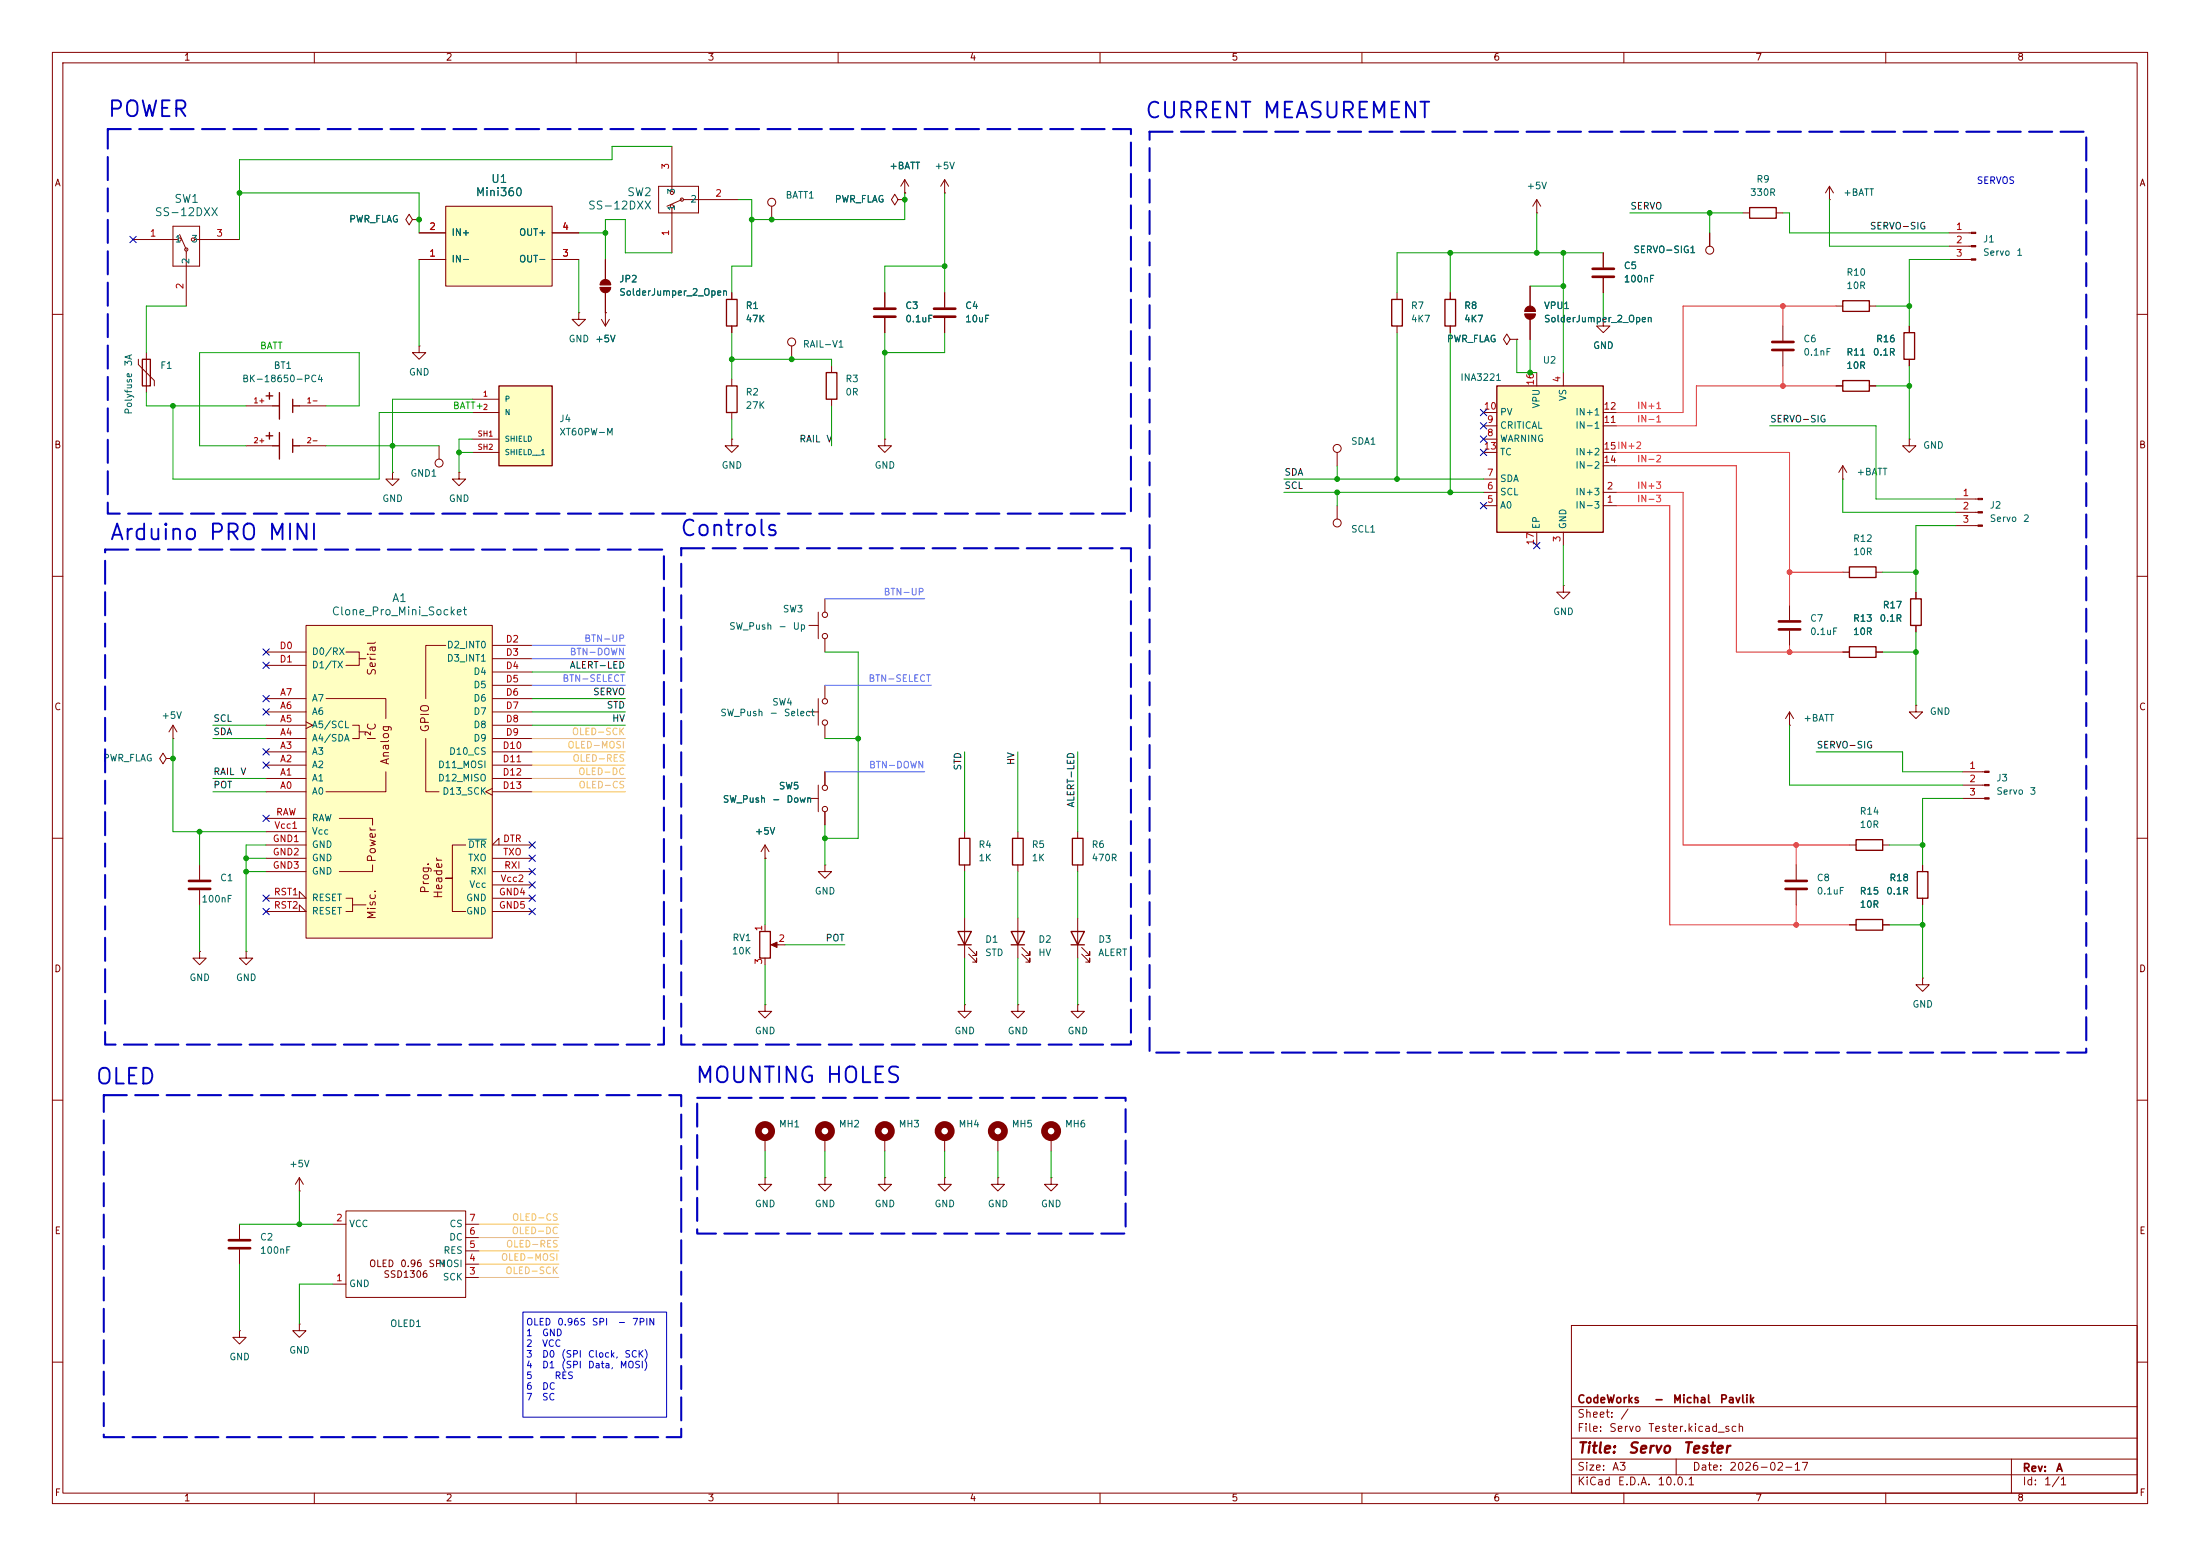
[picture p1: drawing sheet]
<svg xmlns="http://www.w3.org/2000/svg" width="420mm" height="297mm" viewBox="0 0 420 297" stroke-linecap="round" stroke-linejoin="round" font-family="sans-serif">
<g fill="none" stroke="#840000" stroke-width=".19">
<path d="M10 10h400v277h-400zM12 12h396v273h-396zM60 10v2M110 10v2M160 10v2M210 10v2M260 10v2M310 10v2M360 10v2M172.7 36.8h.1M172.7 34.3l-.7 1.3M172.7 34.3l.8 1.3"/>
<path d="M172.7 34.3v2.5M10 60h2M408 60h2M10 110h2M341.6 115.6v2.8M408 110h2M341.6 120.4v2.8M10 160h2M408 160h2M184.1 175.3v7.6M353.1 161.3h1.2M359.4 161.3h1.3"/>
<path d="M367 165.1v1.3M367 171.5v1.2M184.9 182.1l1.5 1.5v-.7v.7h-.7M184.9 180.8l1.5 1.6v-.8v.8h-.7M10 210h2M146 217.2v2.5M408 210h2M157.5 224.8v1.3h1.2l-1.2 1.2-1.3-1.2h1.3M157.5 224.8h.1M168.9 224.8v1.3h1.3l-1.3 1.2-1.3-1.2h1.3M168.9 224.8h.1M300 253h108v32h-108z"/>
<path d="M10 260h2M300 278.5h108M300 274.5h108M300 268.5h108M320 278.5v3M384 278.5v6.5M408 260h2M60 285v2M110 285v2M160 285v2M210 285v2M260 285v2"/>
<path d="M300 281.5h108M310 285v2M360 285v2"/>
</g>
<path d="M182.9 177.8h2.5l-1.3 2.5zM354.3 160.3h5.1v2h-5.1zM366 166.4h2v5.1h-2zM182.9 180.3h2.5" fill="none" stroke="#840000" stroke-width=".25"/>
<circle cx="146" cy="215.9" r="1.27" fill="none" stroke="#840000" stroke-width="1.3"/>
<path d="M339.6 118.6h4.1M339.6 120.1h4.1" fill="none" stroke="#840000" stroke-width=".51"/>
<path d="M285.7 73.7h20.4v27.9h-20.4z" fill="#ffffc2"/>
<g fill="none" stroke="#840000" stroke-width=".25">
<path d="M334 39.6h5.1v2.1h-5.1zM138.7 57.2h2v5h-2zM265.7 57.2h2v5h-2zM275.8 57.2h2.1v5h-2.1zM351.8 57.4h5.1v2h-5.1zM27.2 68.6h1.5v5.1h-1.5zM50.8 75.6h1.3M51.4 74.9v1.3M52.1 77.5h1.2M53.3 74.9v5.1M55.9 77.5h1.2M55.9 76.2v2.5"/>
<path d="M138.7 73.7h2v5h-2zM157.7 71.1h2.1v5.1h-2.1zM285.7 73.7h20.4v27.9h-20.4zM351.8 72.6h5.1v2.1h-5.1zM363.5 63.5h2v5.1h-2zM50.8 83.2h1.3M51.4 82.6v1.2M52.1 85.1h1.2M53.3 82.6v5M55.9 85.1h1.2M55.9 83.8v2.6M353.1 108.2h5v2h-5z"/>
<path d="M364.7 114.3h2.1v5.1h-2.1zM353.1 123.4h5v2.1h-5zM193 177.8h2.6l-1.3 2.5zM204.5 177.8h2.5l-1.3 2.5zM354.3 175.5h5.1v2h-5.1zM193 180.3h2.6M204.5 180.3h2.5"/>
</g>
<g fill="none" stroke="#840000" stroke-width=".19">
<path d="M125.7 35.6h7.6v5h-7.6zM128.3 27.9v8.6M128.3 39.7v8.6M130.2 38.1l-2.9 1.3M130.5 38.1h10.5M147.3 39.4v2.5M171.4 38.1l-.6-1-.6 1 .6 1 .6-1h1.3M172.7 38.1h.1M180.3 36.8h.1M180.3 34.3v2.5M180.3 34.3l-.7 1.3M180.3 34.3l.8 1.3"/>
<path d="M293.4 38.1v2.5M293.4 38.1l-.8 1.3M293.4 38.1l.7 1.3M349.2 38.1h.1M349.2 35.6l-.7 1.2M349.2 35.6l.8 1.2M349.2 35.6v2.5M114.6 54.9h2M114.6 54.4h2M115.6 49.5v3.8M115.6 55.9v3.8M139.7 55.9v1.3"/>
<path d="M168.9 55.9v2.8M180.3 55.9v2.8M266.7 55.9v1.3M276.9 55.9v1.3M291.1 59.9h2M291.1 59.4h2M292.1 54.6v3.8M293.4 40.6h.1M306.1 48.3v2.8M306.1 53.1v2.8M326.4 44.5v2.5M332.7 40.6h1.3"/>
<path d="M339.1 40.6h1.3M350.5 58.4h1.3M356.9 58.4h1.2M372.1 44.5h4.2M372.1 47h4.2M372.1 49.5h4.2M26.4 68.6v1l3.1 3v1.1M27.9 67.3v7.6M47 77.5h5.1M57.1 77.5h5.1M80 66v1.3h1.3l-1.3 1.3-1.3-1.3h1.3M80 66h.1"/>
<path d="M139.7 62.2v1.3M139.7 72.4v1.3M139.7 78.7v1.3M151.1 66v2.6M158.7 69.9v1.2M158.7 76.2v1.3M168.9 60.7v2.8M180.3 60.7v2.8M266.7 62.2v1.3M276.9 62.2v1.3M283.2 78.7h2.5M288.3 64.8l-.6-1-.7 1 .7 1 .6-1h1.3"/>
<path d="M289.6 64.8h.1M292.1 61v3.8M293.4 71.1v2.6M298.4 71.1v2.6M306.1 61v1.2h1.2l-1.2 1.3-1.3-1.3h1.3M306.1 61h.1M306.1 78.7h2.5M340.4 62.2v2.8M340.4 67.1v2.8M350.5 73.7h1.3M356.9 73.7h1.2M364.5 62.2v1.3"/>
<path d="M364.5 68.6v1.3M47 85.1h5.1M57.1 85.1h5.1M74.9 90.2v1.2h1.3l-1.3 1.3-1.2-1.3h1.2M74.9 90.2h.1M83.8 85.1v2.5M139.7 83.8v1.3h1.3l-1.3 1.3-1.3-1.3h1.3M139.7 83.8h.1M168.9 83.8v1.3h1.3l-1.3 1.3-1.3-1.3h1.3M168.9 83.8h.1M255.3 86.4v2.5M255.3 96.5v2.6"/>
<path d="M283.2 96.5h2.5M283.2 94h2.5M283.2 91.4h2.5M283.2 83.8h2.5M283.2 81.3h2.5M283.2 86.4h2.5M306.1 96.5h2.5M306.1 94h2.5M306.1 81.3h2.5M306.1 86.4h2.5M306.1 88.9h2.5M351.8 91.4h.1"/>
<path d="M351.8 88.9l-.8 1.3M351.8 88.9l.8 1.3M351.8 88.9v2.5M364.5 83.8v1.3h1.3l-1.3 1.3-1.3-1.3h1.3M364.5 83.8h.1M373.4 95.3h4.2M373.4 97.8h4.2M154.4 119.4h1.8M156.2 116.8v5.1M157.5 114.3v2.5M293.4 101.6v2.5M298.4 111.8v1.2h1.3l-1.3 1.3-1.2-1.3h1.2"/>
<path d="M298.4 111.8h.1M298.4 101.6v2.5M351.8 109.2h1.3M358.1 109.2h1.3M365.8 113v1.3M365.8 119.4v1.3M373.4 100.3h4.2M33 138.4l-.7 1.3M33 138.4l.8 1.3M33 138.4v2.6M154.4 135.9h1.8M156.2 133.4v5"/>
<path d="M157.5 121.9v2.6M157.5 130.8v2.6M157.5 138.4v2.6M341.6 138.4h.1M341.6 135.9l-.7 1.3M341.6 135.9l.8 1.3M341.6 135.9v2.5M351.8 124.5h1.3M358.1 124.5h1.3M365.8 134.6v1.3h1.2l-1.2 1.3-1.3-1.3h1.3M365.8 134.6h.1M33 141h.1"/>
<path d="M374.6 147.3h4.3M374.6 149.9h4.3M374.6 152.4h4.3M194.3 175.3v7.6M205.7 175.3v7.6M342.9 165.1v2.8M342.9 169.9v2.8M353.1 176.5h1.2M359.4 176.5h1.3M184.1 191.8v1.2h1.3l-1.3 1.3-1.2-1.3h1.2M184.1 191.8h.1M195.1 182.1l1.5 1.5v-.7v.7h-.8"/>
<path d="M195.1 180.8l1.5 1.6v-.8v.8h-.8M205.7 191.8v1.2h1.3l-1.3 1.3-1.2-1.3h1.2M205.7 191.8h.1M206.5 182.1l1.5 1.5v-.7v.7h-.7M206.5 180.8l1.5 1.6v-.8v.8h-.7M367 186.7v1.3h1.3l-1.3 1.2-1.2-1.2h1.2M367 186.7h.1M168.9 217.2v2.5M180.3 217.2v2.5M190.5 217.2v2.5M200.7 217.2v2.5M180.3 224.8v1.3h1.3l-1.3 1.2-1.2-1.2h1.2"/>
<path d="M180.3 224.8h.1M190.5 224.8v1.3h1.3l-1.3 1.2-1.3-1.2h1.3M190.5 224.8h.1M200.7 224.8v1.3h1.2l-1.2 1.2-1.3-1.2h1.3M200.7 224.8h.1"/>
<circle cx="128.3" cy="39.4" r=".3"/>
<circle cx="128.3" cy="36.8" r=".3"/>
<circle cx="130.2" cy="38.1" r=".3"/>
<circle cx="147.3" cy="38.6" r=".76"/>
<circle cx="326.4" cy="47.8" r=".76"/>
<circle cx="151.1" cy="65.3" r=".76"/>
<circle cx="83.8" cy="88.4" r=".76"/>
<circle cx="255.3" cy="99.8" r=".76"/>
<circle cx="255.3" cy="85.6" r=".76"/>
<circle cx="157.5" cy="117.3" r=".51"/>
<circle cx="157.5" cy="121.4" r=".51"/>
<circle cx="157.5" cy="137.9" r=".51"/>
<circle cx="157.5" cy="133.9" r=".51"/>
</g>
<g fill="none" stroke="#840000" stroke-width="1.3">
<circle cx="168.9" cy="215.9" r="1.27"/>
<circle cx="180.3" cy="215.9" r="1.27"/>
<circle cx="190.5" cy="215.9" r="1.27"/>
<circle cx="200.7" cy="215.9" r="1.27"/>
</g>
<path d="M166.9 58.9h4M178.3 58.9h4.1M304 51.3h4.1M304 52.8h4.1M166.9 60.5h4M178.3 60.5h4.1M338.3 65.3h4.1M338.3 66.8h4.1M340.9 168.1h4M340.9 169.7h4" fill="none" stroke="#840000" stroke-width=".51"/>
<g fill="#840000" stroke="#840000" stroke-width=".19">
<path d="M378.9 147.2h.8v.2h-.8z"/>
<path d="M378.9 149.7h.8v.3h-.8z"/>
<path d="M378.9 152.3h.8v.2h-.8z"/>
<path d="M377.6 95.1h.9v.3h-.9z"/>
<path d="M377.6 97.7h.9v.2h-.9z"/>
<path d="M377.6 100.2h.9v.3h-.9z"/>
<path d="M291.1 59.9h2a1.02 1.02 0 0 1-1 1.1 1.02 1.02 0 0 1-1-1.1z"/>
<path d="M291.4 58.7a1.02 1.02 0 0 1 1.1-.2 1.02 1.02 0 0 1 .6 .9h-2z"/>
<path d="M376.3 44.3h.9v.3h-.9z"/>
<path d="M376.3 46.9h.9v.2h-.9z"/>
<path d="M376.3 49.4h.9v.3h-.9z"/>
<path d="M114.6 54.9h2a1.02 1.02 0 0 1-1 1 1.02 1.02 0 0 1-1-1z"/>
<path d="M114.8 53.6a1.02 1.02 0 0 1 1.2-.2 1.02 1.02 0 0 1 .6 1h-2z"/>
</g>
<path d="M85.1 39.4h20.3v15.2h-20.3z" fill="#ffffc2"/>
<g fill="none" stroke="#840000" stroke-width=".19">
<path d="M85.1 39.4h20.3v15.2h-20.3zM25.4 45.7h8.6M33 43.2h5.1v7.6h-5.1zM34.3 44.8l1.3 2.8M35.6 47.9v10.5M37.1 45.7h8.6M78.7 41.9l-.6-1-.6 1 .6 1 .6-1h1.3M80 41.9h.1M80 49.5h5.1M80 44.5h5.1M105.4 49.5h5.1M105.4 44.5h5.1"/>
<path d="M110.5 59.7v1.3h1.3l-1.3 1.2-1.3-1.2h1.3M110.5 59.7h.1M115.6 59.7h.1M115.6 59.7v2.5M114.8 61l.8 1.2M116.3 61l-.7 1.2"/>
<circle cx="34.3" cy="45.7" r=".3"/>
<circle cx="35.6" cy="47.6" r=".3"/>
<circle cx="36.8" cy="45.7" r=".3"/>
</g>
<path d="M95.2 73.7h10.2v15.2h-10.2z" fill="#ffffc2"/>
<path d="M95.2 73.7h10.2v15.2h-10.2z" fill="none" stroke="#840000" stroke-width=".25"/>
<g fill="none" stroke="#840000" stroke-width=".19">
<path d="M90.2 76.2h5M90.2 78.7h5M87.6 90.2v1.2h1.3l-1.3 1.3-1.2-1.3h1.2M87.6 90.2h.1M90.2 83.8h5M90.2 86.4h5M31.7 144.8l-.6-1-.6 1 .6 1 .6-1h1.3M33 144.8h.1M38.1 165.1v2.8M38.1 169.9v2.8M194.3 191.8v1.2h1.3l-1.3 1.3-1.3-1.3h1.3M194.3 191.8h.1"/>
<path d="M45.7 233.7v2.8M45.7 238.5v2.8M57.1 227.3h.1M57.1 224.8l-.7 1.3M57.1 224.8l.8 1.3M57.1 224.8v2.5M63.5 233.7h2.5M66 231.1h22.9v16.5h-22.9zM88.9 233.7h2.5M88.9 238.8h2.5M88.9 236.2h2.5M45.7 254v1.3h1.3l-1.3 1.2-1.3-1.2h1.3"/>
<path d="M45.7 254h.1M57.1 252.7v1.3h1.3l-1.3 1.3-1.2-1.3h1.2M57.1 252.7h.1M63.5 245.1h2.5M88.9 243.8h2.5M88.9 241.3h2.5"/>
</g>
<path d="M36.1 168.1h4M36.1 169.7h4M43.7 236.7h4.1M43.7 238.3h4.1" fill="none" stroke="#840000" stroke-width=".51"/>
<path d="M58.4 119.4h35.6v59.7h-35.6z" fill="#ffffc2"/>
<g fill="none" stroke="#840000" stroke-width=".19">
<path d="M172.7 36.8h.1M172.7 38.1h.1M80 41.9h.1M80 49.5h5.1M80 44.5h5.1M105.4 49.5h5.1M105.4 44.5h5.1M115.6 59.7h.1M115.6 49.5v3.8M115.6 55.9v3.8M139.7 55.9v1.3M168.9 55.9v2.8"/>
<path d="M180.3 55.9v2.8M276.9 55.9v1.3M292.1 54.6v3.8M306.1 48.3v2.8M306.1 53.1v2.8M326.4 44.5v2.5M139.7 62.2v1.3M168.9 60.7v2.8M180.3 60.7v2.8M276.9 62.2v1.3M289.6 64.8h.1M292.1 61v3.8"/>
<path d="M306.1 61h.1M350.5 73.7h1.3M356.9 73.7h1.2M364.5 62.2v1.3M364.5 68.6v1.3M58.4 119.4h35.6v59.7h-35.6zM365.8 113v1.3M365.8 119.4v1.3M50.8 138.4h7.6M50.8 135.9h7.6M50.8 133.4h7.6M50.8 124.5h7.6"/>
<path d="M50.8 127h7.6M58.4 137.8l1.3 .6-1.3 .7M62.2 133.4h11.5v3.8M66 124.5h2.6v2.5h-2.6M67.3 138.4h1.3v2.6h-1.3M68.6 125.7h1.2M68.6 139.7h1.2M85.1 123.2h-3.8v10.2M94 125.7h7.6M94 138.4h7.6M94 135.9h7.6M94 133.4h7.6"/>
<path d="M94 123.2h7.6M94 128.3h7.6M94 130.8h7.6M351.8 124.5h1.3M358.1 124.5h1.3M50.8 151.1h7.6M50.8 148.6h7.6M50.8 146.1h7.6M50.8 143.5h7.6M50.8 141h7.6M50.8 156.2h7.6M50.8 158.8h7.6"/>
<path d="M64.8 156.2h6.3v1.3M73.7 147.3v3.8h-11.5M81.3 141v10.1h2.5M94 150.5l-1.3 .6 1.3 .7M94 151.1h7.6M94 148.6h7.6M94 146.1h7.6M94 143.5h7.6M94 141h7.6M154.4 152.4h1.8M156.2 149.9v5M157.5 147.3v2.6"/>
<path d="M157.5 154.9v2.6M184.1 158.8v1.2M194.3 158.8v1.2M205.7 158.8v1.2M50.8 171.5h7.6l-1.3-1.3v1.3M50.8 174h7.6l-1.3-1.3v1.3M50.8 161.3h7.6M50.8 163.8h7.6M50.8 166.4h7.6M66 171.5h1.3v2.5h-1.3M67.3 172.7h2.5M71.1 165.1v1.3h-6.3"/>
<path d="M88.9 161.3h-2.5v6.3h-1.3h1.3v6.4h2.5M94 163.8h7.6M94 166.4h7.6M94 171.5h7.6M94 174h7.6M94 168.9h7.6M95.2 161.3v-1.3l-1.2 1.3h7.6M146 163.8h.1M146 161.3v2.5M146 176.5v1.3M146 161.3l-.7 1.3M146 161.3l.8 1.3"/>
<path d="M157.5 165.1v1.3h1.2l-1.2 1.2-1.3-1.2h1.3M157.5 165.1h.1M184.1 165.1v1.3M194.3 165.1v1.3M205.7 165.1v1.3M353.1 176.5h1.2M359.4 176.5h1.3M367 165.1v1.3M367 171.5v1.2M38.1 181.6v1.3h1.3l-1.3 1.3-1.3-1.3h1.3M38.1 181.6h.1M47 181.6v1.3h1.3l-1.3 1.3-1.3-1.3h1.3"/>
<path d="M47 181.6h.1M146 191.8v1.2h1.3l-1.3 1.3-1.2-1.3h1.2M146 191.8h.1M146 182.9v1.3M147.6 180.3h2.3M157.5 217.2v2.5M146 224.8v1.3h1.3l-1.3 1.2-1.2-1.2h1.2M146 224.8h.1"/>
<circle cx="157.5" cy="150.4" r=".51"/>
<circle cx="157.5" cy="154.4" r=".51"/>
</g>
<path d="M89.4 160.2h3.4" fill="none" stroke="#006464" stroke-width=".19"/>
<path d="M145 177.8h2.1v5.1h-2.1zM183.1 160h2.1v5.1h-2.1zM193.3 160h2v5.1h-2zM204.7 160h2.1v5.1h-2.1z" fill="none" stroke="#840000" stroke-width=".25"/>
<path d="M147.2 180.3l1.1-.5v1z" fill="#840000" stroke="#840000" stroke-width=".19"/>
<circle cx="157.5" cy="215.9" r="1.27" fill="none" stroke="#840000" stroke-width="1.3"/>
<g fill="none" stroke="#009600" stroke-width=".19">
<path d="M45.7 36.8h34.3v7.7M128.3 27.9h-11.5v2.6h-71.1v15.2M141 38.1h2.5v12.7h-3.8v5.1M172.7 36.8v5.1h-29.2M180.3 36.8v19.1M349.2 38.1v8.9h22.9M35.6 58.4h-7.7v8.9M80 49.5v16.5M110.5 44.5h5.1M110.5 49.5v10.2M128.3 48.3h-8.9v-6.4h-3.8v7.6M180.3 50.8h-11.4v5.1"/>
<path d="M276.9 48.3v7.6M292.1 54.6h6.3M293.4 40.6v7.7M298.4 48.3v22.8M306.1 48.3h-39.4v7.6M306.1 55.9v5.1M311.1 40.6h21.6M326.4 40.6v3.9M340.4 40.6h1.2v3.9h30.5M358.1 58.4h6.4M372.1 49.5h-7.6v12.7M90.2 76.2h-15.3v14"/>
<path d="M139.7 63.5v8.9M139.7 68.6h19v1.3M158.7 77.5v7.6M168.9 63.5v20.3M180.3 63.5v3.8h-11.4M266.7 63.5v27.9M276.9 63.5v30.5M289.6 64.8v6.3h3.8M292.1 64.8v6.3M358.1 73.7h6.4M364.5 69.9v13.9M62.2 85.1h21.6"/>
<path d="M87.6 86.4h2.6M90.2 83.8h-2.6v6.4M139.7 80v3.8M245.1 91.4h38.1M245.1 94h38.1M255.3 88.9v2.5M255.3 94v2.5M337.8 81.3h20.3v14h15.3M351.8 91.4v6.4h21.6M298.4 104.1v7.7M359.4 109.2h6.4M373.4 100.3h-7.6v12.7"/>
<path d="M40.6 138.4h10.2M101.6 138.4h17.8M101.6 135.9h17.8M101.6 133.4h17.8M101.6 128.3h17.8M157.5 124.5h6.3v35.5h-6.3M341.6 138.4v11.5h33M359.4 124.5h6.4M365.8 120.7v13.9M33 141v17.8h17.8M38.1 158.8v6.3M40.6 141h10.2"/>
<path d="M40.6 151.1h10.2M40.6 148.6h10.2M157.5 141h6.3M157.5 157.5v7.6M184.1 143.5v15.3M194.3 143.5v15.3M205.7 143.5v15.3M346.7 143.5h16.5v3.8h11.4M374.6 152.4h-7.6v12.7M38.1 172.7v8.9M47 163.8h3.8M47 166.4h3.8"/>
<path d="M50.8 161.3h-3.8v20.3M146 163.8v12.7M184.1 166.4v8.9M194.3 166.4v8.9M205.7 166.4v8.9M360.7 161.3h6.3M360.7 176.5h6.3M367 172.7v14M146 184.2v7.6M149.9 180.3h11.4M184.1 182.9v8.9M194.3 182.9v8.9"/>
<path d="M205.7 182.9v8.9M146 219.7v5.1M157.5 219.7v5.1M168.9 219.7v5.1M180.3 219.7v5.1M190.5 219.7v5.1M200.7 219.7v5.1M45.7 233.7h17.8M57.1 227.3v6.4M45.7 241.3v12.7M63.5 245.1h-6.4v7.6"/>
</g>
<path d="M157.5 114.3h19M101.6 130.8h17.8M101.6 123.2h17.8M101.6 125.7h17.8M157.5 130.8h20.3M157.5 147.3h19" fill="none" stroke="#4c72ff" stroke-width=".19"/>
<path d="M340.4 58.4v3.8M350.5 58.4h-29.2v20.3h-12.7M340.4 69.9v3.8M350.5 73.7h-26.7v7.6h-15.2M308.6 94h12.7v67.3h31.8M308.6 96.5h10.2v80h34.3M308.6 88.9h22.9v35.6h20.3M308.6 86.4h33v29.2M341.6 109.2h10.2M341.6 123.2v1.3M342.9 161.3v3.8M342.9 172.7v3.8" fill="none" stroke="#ff2426" stroke-width=".19"/>
<path d="M27.9 74.9v2.6h19.1M33 77.5v13.9h39.4v-12.7h17.8M62.2 77.5h6.4v-10.2h-30.5v17.8h8.9" fill="none" stroke="#00c200" stroke-width=".19"/>
<path d="M101.6 146.1h17.8M101.6 141h17.8M101.6 148.6h17.8M101.6 151.1h17.8M101.6 143.5h17.8M91.4 233.7h15.3M91.4 236.2h15.3M91.4 238.8h15.3M91.4 243.8h15.3M91.4 241.3h15.3" fill="none" stroke="#ffc33e" stroke-width=".19"/>
<g fill="none" stroke="#000084" stroke-width=".19">
<path d="M24.8 45.1l1.2 1.2M26 45.1l-1.2 1.2M282.6 78.1l1.2 1.2M283.8 78.1l-1.2 1.2M282.6 95.9l1.2 1.2M282.6 85.8l1.2 1.2M282.6 83.2l1.2 1.2M282.6 80.7l1.2 1.2M283.8 95.9l-1.2 1.2M283.8 85.8l-1.2 1.2M283.8 83.2l-1.2 1.2M283.8 80.7l-1.2 1.2"/>
<path d="M292.8 103.5l1.2 1.2M294 103.5l-1.2 1.2M50.2 126.4l1.2 1.2M50.2 132.7l1.2 1.3M50.2 123.9l1.2 1.2M50.2 135.3l1.2 1.2M51.4 126.4l-1.2 1.2M51.4 132.7l-1.2 1.3M51.4 123.9l-1.2 1.2M51.4 135.3l-1.2 1.2M50.2 155.6l1.2 1.2M50.2 145.4l1.2 1.3"/>
<path d="M50.2 142.9l1.2 1.2M51.4 155.6l-1.2 1.2M51.4 145.4l-1.2 1.3M51.4 142.9l-1.2 1.2M50.2 170.8l1.2 1.3M50.2 173.4l1.2 1.2M51.4 170.8l-1.2 1.3M51.4 173.4l-1.2 1.2M101 170.8l1.2 1.3M101 163.2l1.2 1.2M101 160.7l1.2 1.2M101 168.3l1.2 1.2"/>
<path d="M101 173.4l1.2 1.2M101 165.8l1.2 1.2M102.2 170.8l-1.2 1.3M102.2 163.2l-1.2 1.2M102.2 160.7l-1.2 1.2M102.2 168.3l-1.2 1.2M102.2 173.4l-1.2 1.2M102.2 165.8l-1.2 1.2"/>
</g>
<path d="M20.6 24.6h195.3v73.4h-195.3zM219.5 25.1h178.8v175.8h-178.8zM20.1 104.9h106.6v94.5h-106.6zM130 104.6h85.9v94.8h-85.9zM19.8 209h110.2v65.3h-110.2zM133.1 209.6h81.8v25.9h-81.8z" fill="none" stroke="#0000c2" stroke-width=".4" stroke-dasharray="4.4 1.6"/>
<path d="M99.8 250.4h27.5v20.1h-27.5z" fill="none" stroke="#0000c2" stroke-width=".19"/>
<g fill="#009600" stroke="#009600" stroke-width=".19">
<circle cx="293.4" cy="48.3" r=".46"/>
<circle cx="298.4" cy="48.3" r=".46"/>
<circle cx="276.9" cy="48.3" r=".46"/>
<circle cx="298.4" cy="54.6" r=".46"/>
<circle cx="292.1" cy="71.1" r=".46"/>
<circle cx="364.5" cy="58.4" r=".46"/>
<circle cx="364.5" cy="73.7" r=".46"/>
<circle cx="367" cy="176.5" r=".46"/>
<circle cx="367" cy="161.3" r=".46"/>
<circle cx="365.8" cy="109.2" r=".46"/>
<circle cx="365.8" cy="124.5" r=".46"/>
<circle cx="180.3" cy="50.8" r=".46"/>
<circle cx="168.9" cy="67.3" r=".46"/>
<circle cx="151.1" cy="68.6" r=".46"/>
<circle cx="139.7" cy="68.6" r=".46"/>
<circle cx="326.4" cy="40.6" r=".46"/>
<circle cx="266.7" cy="91.4" r=".46"/>
<circle cx="255.3" cy="91.4" r=".46"/>
<circle cx="276.9" cy="94" r=".46"/>
<circle cx="255.3" cy="94" r=".46"/>
<circle cx="74.9" cy="85.1" r=".46"/>
<circle cx="87.6" cy="86.4" r=".46"/>
<circle cx="33" cy="144.8" r=".46"/>
<circle cx="172.7" cy="38.1" r=".46"/>
<circle cx="143.5" cy="41.9" r=".46"/>
<circle cx="147.3" cy="41.9" r=".46"/>
<circle cx="115.6" cy="44.5" r=".46"/>
<circle cx="45.7" cy="36.8" r=".46"/>
<circle cx="80" cy="41.9" r=".46"/>
<circle cx="47" cy="163.8" r=".46"/>
<circle cx="47" cy="166.4" r=".46"/>
<circle cx="38.1" cy="158.8" r=".46"/>
<circle cx="57.1" cy="233.7" r=".46"/>
<circle cx="163.8" cy="141" r=".46"/>
<circle cx="157.5" cy="160" r=".46"/>
</g>
<g fill="#ff2426" stroke="#ff2426" stroke-width=".19">
<circle cx="340.4" cy="58.4" r=".46"/>
<circle cx="340.4" cy="73.7" r=".46"/>
<circle cx="342.9" cy="176.5" r=".46"/>
<circle cx="342.9" cy="161.3" r=".46"/>
<circle cx="341.6" cy="109.2" r=".46"/>
<circle cx="341.6" cy="124.5" r=".46"/>
</g>
<circle cx="33" cy="77.5" r=".46" fill="#00c200" stroke="#00c200" stroke-width=".19"/>
<g font-size="3" fill="#0000c2">
<text x="20.4" y="23.1">POWER</text>
<text x="218.4" y="23.3">CURRENT MEASUREMENT</text>
<text x="20.8" y="103.8">Arduino PRO MINI</text>
<text x="129.7" y="103.1">Controls</text>
<text x="18.1" y="207.7">OLED</text>
<text x="132.6" y="207.5">MOUNTING HOLES</text>
</g>
<g font-size="2" fill="#840000">
<text x="301" y="277.9">Title:</text>
<text x="310.6" y="277.9">Servo</text>
<text x="321.2" y="277.9">Tester</text>
</g>
<g font-size="1.5" fill="#006464">
<text x="93.6" y="35.3">U1</text>
<text x="29.4" y="41.6">SS-12DXX</text>
<text x="33.2" y="39.1">SW1</text>
<text x="90.7" y="37.8">Mini360</text>
<text x="112.1" y="40.4">SS-12DXX</text>
<text x="119.6" y="37.8">SW2</text>
<text x="63.2" y="117.8">Clone_Pro_Mini_Socket</text>
<text x="74.7" y="115.3">A1</text>
</g>
<g font-size="1.5" fill="#840000">
<text x="72.1" y="129.1" transform="rotate(-90 72.1 129.1)">Serial</text>
<text x="72.1" y="141.5" transform="rotate(-90 72.1 141.5)">I²C</text>
<text x="82.3" y="139.9" transform="rotate(-90 82.3 139.9)">GPIO</text>
<text x="74.7" y="146.1" transform="rotate(-90 74.7 146.1)">Analog</text>
<text x="72.1" y="164.7" transform="rotate(-90 72.1 164.7)">Power</text>
<text x="82.3" y="170.7" transform="rotate(-90 82.3 170.7)">Prog.</text>
<text x="84.8" y="171.7" transform="rotate(-90 84.8 171.7)">Header</text>
<text x="72.1" y="175.7" transform="rotate(-90 72.1 175.7)">Misc.</text>
<text x="301" y="268.2">CodeWorks</text>
<text x="315.6" y="268.2">-</text>
<text x="319.2" y="268.2">Michal</text>
<text x="328.2" y="268.2">Pavlik</text>
<text x="301" y="273.7">File:</text>
<text x="301" y="271">Sheet:</text>
<text x="307.1" y="273.7">Servo</text>
<text x="309.2" y="271">/</text>
<text x="314.5" y="273.7">Tester.kicad_sch</text>
<text x="301" y="281.1">Size:</text>
<text x="307.6" y="281.1">A3</text>
<text x="323" y="281.1">Date:</text>
<text x="330" y="281.1">2026-02-17</text>
<text x="386" y="281.3">Rev:</text>
<text x="392.4" y="281.3">A</text>
<text x="301" y="283.9">KiCad</text>
<text x="308.7" y="283.9">E.D.A.</text>
<text x="316.3" y="283.9">10.0.1</text>
<text x="386" y="283.9">Id:</text>
<text x="390.1" y="283.9">1/1</text>
</g>
<g font-size="1.3" fill="#840000">
<text x="35" y="11.9">1</text>
<text x="85" y="11.9">2</text>
<text x="135" y="11.9">3</text>
<text x="185" y="11.9">4</text>
<text x="235" y="11.9">5</text>
<text x="285" y="11.9">6</text>
<text x="335" y="11.9">7</text>
<text x="385" y="11.9">8</text>
<text x="10.3" y="35.9">A</text>
<text x="408.3" y="35.9">A</text>
<text x="10.3" y="85.9">B</text>
<text x="408.2" y="85.9">B</text>
<text x="10.3" y="135.9">C</text>
<text x="408.2" y="135.9">C</text>
<text x="10.3" y="185.9">D</text>
<text x="408.2" y="185.9">D</text>
<text x="10.3" y="235.9">E</text>
<text x="408.3" y="235.9">E</text>
<text x="70.4" y="242.2">OLED</text>
<text x="73.1" y="244.2">SSD1306</text>
<text x="76.3" y="242.2">0.96</text>
<text x="81.7" y="242.2">SPI</text>
<text x="10.3" y="285.9">F</text>
<text x="35" y="286.9">1</text>
<text x="85" y="286.9">2</text>
<text x="135" y="286.9">3</text>
<text x="185" y="286.9">4</text>
<text x="235" y="286.9">5</text>
<text x="285" y="286.9">6</text>
<text x="335" y="286.9">7</text>
<text x="385" y="286.9">8</text>
<text x="408.3" y="285.9">F</text>
</g>
<g font-size="1.3" fill="#a90000">
<text x="128" y="32.5" transform="rotate(-90 128 32.5)">3</text>
<text x="136.5" y="37.8">2</text>
<text x="28.5" y="45.5">1</text>
<text x="41.2" y="45.5">3</text>
<text x="81.8" y="44.2">2</text>
<text x="107.2" y="44.2">4</text>
<text x="128" y="45.2" transform="rotate(-90 128 45.2)">1</text>
<text x="373.3" y="44.2">1</text>
<text x="373.3" y="46.7">2</text>
<text x="81.8" y="49.3">1</text>
<text x="107.2" y="49.3">3</text>
<text x="373.3" y="49.3">3</text>
<text x="35.3" y="55.3" transform="rotate(-90 35.3 55.3)">2</text>
<text x="293.1" y="73.7" transform="rotate(-90 293.1 73.7)">16</text>
<text x="298.2" y="73.1" transform="rotate(-90 298.2 73.1)">4</text>
<text x="283.2" y="78.5">10</text>
<text x="283.8" y="83.6">8</text>
<text x="283.8" y="81">9</text>
<text x="306" y="81">11</text>
<text x="306" y="78.5">12</text>
<text x="283.2" y="86.1">13</text>
<text x="306" y="88.6">14</text>
<text x="306" y="86.1">15IN+2</text>
<text x="283.8" y="93.7">6</text>
<text x="283.8" y="91.2">7</text>
<text x="306.6" y="93.7">2</text>
<text x="374.6" y="95">1</text>
<text x="283.8" y="96.3">5</text>
<text x="306.6" y="96.3">1</text>
<text x="374.6" y="97.5">2</text>
<text x="374.6" y="100.1">3</text>
<text x="293.1" y="104.2" transform="rotate(-90 293.1 104.2)">17</text>
<text x="298.2" y="103.6" transform="rotate(-90 298.2 103.6)">3</text>
<text x="53.3" y="124.2">D0</text>
<text x="96.4" y="122.9">D2</text>
<text x="96.4" y="125.5">D3</text>
<text x="53.3" y="126.7">D1</text>
<text x="96.4" y="128">D4</text>
<text x="96.4" y="130.6">D5</text>
<text x="53.4" y="135.6">A6</text>
<text x="53.4" y="133.1">A7</text>
<text x="96.4" y="133.1">D6</text>
<text x="96.4" y="135.6">D7</text>
<text x="53.4" y="143.3">A3</text>
<text x="53.4" y="140.7">A4</text>
<text x="53.4" y="138.2">A5</text>
<text x="95.8" y="143.3">D10</text>
<text x="96.4" y="138.2">D8</text>
<text x="96.4" y="140.7">D9</text>
<text x="53.4" y="148.3">A1</text>
<text x="53.4" y="145.8">A2</text>
<text x="95.8" y="145.8">D11</text>
<text x="95.8" y="148.3">D12</text>
<text x="375.8" y="147.1">1</text>
<text x="375.8" y="149.6">2</text>
<text x="52.6" y="156">RAW</text>
<text x="53.4" y="150.9">A0</text>
<text x="95.8" y="150.9">D13</text>
<text x="375.8" y="152.1">3</text>
<text x="52" y="161">GND1</text>
<text x="52.3" y="158.5">Vcc1</text>
<text x="95.9" y="161">DTR</text>
<text x="52" y="163.6">GND2</text>
<text x="52" y="166.1">GND3</text>
<text x="95.9" y="163.6">TXO</text>
<text x="96.1" y="166.1">RXI</text>
<text x="52.2" y="171.2">RST1</text>
<text x="52.2" y="173.7">RST2</text>
<text x="95.1" y="171.2">GND4</text>
<text x="95.1" y="173.7">GND5</text>
<text x="95.5" y="168.7">Vcc2</text>
<text x="145.8" y="177.9" transform="rotate(-90 145.8 177.9)">1</text>
<text x="145.8" y="184.2" transform="rotate(-90 145.8 184.2)">3</text>
<text x="148.5" y="180.1">2</text>
<text x="64.1" y="233.4">2</text>
<text x="89.5" y="233.4">7</text>
<text x="89.5" y="238.5">5</text>
<text x="89.5" y="236">6</text>
<text x="64.1" y="244.9">1</text>
<text x="89.5" y="243.6">3</text>
<text x="89.5" y="241">4</text>
</g>
<g font-size="1.3" fill="#006464">
<text x="169.7" y="32.6">+BATT</text>
<text x="178.3" y="32.6">+5V</text>
<text x="335.2" y="35.2">R9</text>
<text x="129.1" y="40.4" transform="rotate(-90 129.1 40.4)">1</text>
<text x="129.1" y="37.2" transform="rotate(-90 129.1 37.2)">3</text>
<text x="131.7" y="39">2</text>
<text x="149.9" y="38.2">BATT1</text>
<text x="159.3" y="39">PWR_FLAG</text>
<text x="291.3" y="36.4">+5V</text>
<text x="334" y="37.7">330R</text>
<text x="351.8" y="37.7">+BATT</text>
<text x="33.3" y="46.6">1</text>
<text x="36.4" y="46.6">3</text>
<text x="66.6" y="42.8">PWR_FLAG</text>
<text x="86.1" y="45.3">IN+</text>
<text x="99" y="45.3">OUT+</text>
<text x="378.5" y="46.6">J1</text>
<text x="36.4" y="50.5" transform="rotate(-90 36.4 50.5)">2</text>
<text x="86.1" y="50.4">IN-</text>
<text x="99" y="50.4">OUT-</text>
<text x="309.9" y="51.7">C5</text>
<text x="311.7" y="48.6">SERVO-SIG1</text>
<text x="352.4" y="52.9">R10</text>
<text x="378.5" y="49.1">Servo</text>
<text x="384.8" y="49.1">1</text>
<text x="118.1" y="54.2">JP2</text>
<text x="118.1" y="56.7">SolderJumper_2_Open</text>
<text x="142.2" y="59.3">R1</text>
<text x="172.7" y="59.3">C3</text>
<text x="184.2" y="59.3">C4</text>
<text x="269.2" y="59.3">R7</text>
<text x="279.4" y="59.3">R8</text>
<text x="294.6" y="59.3">VPU1</text>
<text x="309.9" y="54.2">100nF</text>
<text x="352.4" y="55.5">10R</text>
<text x="108.5" y="65.6">GND</text>
<text x="113.5" y="65.6">+5V</text>
<text x="142.2" y="61.8">47K</text>
<text x="172.7" y="61.8">0.1uF</text>
<text x="184.2" y="61.8">10uF</text>
<text x="269.2" y="61.8">4K7</text>
<text x="276.1" y="65.6">PWR_FLAG</text>
<text x="279.4" y="61.8">4K7</text>
<text x="294.6" y="61.8">SolderJumper_2_Open</text>
<text x="344.2" y="65.6">C6</text>
<text x="358" y="65.6">R16</text>
<text x="25.5" y="70" transform="rotate(-90 25.5 70)">3A</text>
<text x="30.5" y="70.7">F1</text>
<text x="52.1" y="70.7">BT1</text>
<text x="78" y="72">GND</text>
<text x="153.2" y="66.6">RAIL-V1</text>
<text x="294.4" y="69.7">U2</text>
<text x="304" y="66.9">GND</text>
<text x="344.2" y="68.2">0.1nF</text>
<text x="352.4" y="68.2">R11</text>
<text x="352.4" y="70.7">10R</text>
<text x="357.4" y="68.2">0.1R</text>
<text x="46.1" y="73.3">BK-18650-PC4</text>
<text x="142.2" y="75.8">R2</text>
<text x="161.3" y="73.3">R3</text>
<text x="161.3" y="75.8">0R</text>
<text x="278.7" y="73">INA3221</text>
<text x="299.3" y="76.7" transform="rotate(-90 299.3 76.7)">VS</text>
<text x="25.5" y="79.2" transform="rotate(-90 25.5 79.2)">Polyfuse</text>
<text x="106.7" y="80.9">J4</text>
<text x="106.7" y="83.4">XT60PW-M</text>
<text x="142.2" y="78.3">27K</text>
<text x="286.3" y="82.1">CRITICAL</text>
<text x="286.3" y="79.6">PV</text>
<text x="294.2" y="78.1" transform="rotate(-90 294.2 78.1)">VPU</text>
<text x="300.6" y="82.1">IN-1</text>
<text x="300.6" y="79.6">IN+1</text>
<text x="137.7" y="89.8">GND</text>
<text x="166.9" y="89.8">GND</text>
<text x="257.8" y="85.2">SDA1</text>
<text x="286.3" y="84.7">WARNING</text>
<text x="286.3" y="87.2">TC</text>
<text x="300.6" y="89.8">IN-2</text>
<text x="300.6" y="87.2">IN+2</text>
<text x="367" y="86">GND</text>
<text x="78.2" y="91.3">GND1</text>
<text x="286.3" y="94.8">SCL</text>
<text x="286.3" y="92.3">SDA</text>
<text x="300.6" y="94.8">IN+3</text>
<text x="354.3" y="91">+BATT</text>
<text x="72.9" y="96.1">GND</text>
<text x="85.6" y="96.1">GND</text>
<text x="257.8" y="102">SCL1</text>
<text x="286.3" y="97.4">A0</text>
<text x="294.2" y="101.1" transform="rotate(-90 294.2 101.1)">EP</text>
<text x="299.3" y="101.1" transform="rotate(-90 299.3 101.1)">GND</text>
<text x="300.6" y="97.4">IN-3</text>
<text x="379.7" y="97.4">J2</text>
<text x="379.7" y="99.9">Servo</text>
<text x="386.1" y="99.9">2</text>
<text x="353.7" y="103.7">R12</text>
<text x="353.7" y="106.3">10R</text>
<text x="149.3" y="117.2">SW3</text>
<text x="296.4" y="117.7">GND</text>
<text x="345.4" y="119">C7</text>
<text x="353.7" y="119">R13</text>
<text x="358.7" y="119">0.1R</text>
<text x="359.3" y="116.4">R17</text>
<text x="59.4" y="125.3">D0/RX</text>
<text x="85.2" y="124.1">D2_INT0</text>
<text x="139.1" y="120.5">SW_Push</text>
<text x="148.5" y="120.5">-</text>
<text x="151.2" y="120.5">Up</text>
<text x="345.4" y="121.5">0.1uF</text>
<text x="353.7" y="121.5">10R</text>
<text x="59.4" y="127.9">D1/TX</text>
<text x="85.2" y="126.6">D3_INT1</text>
<text x="90.3" y="129.1">D4</text>
<text x="90.3" y="131.7">D5</text>
<text x="30.7" y="137.5">+5V</text>
<text x="59.4" y="136.8">A6</text>
<text x="59.4" y="134.2">A7</text>
<text x="90.3" y="134.2">D6</text>
<text x="90.3" y="136.8">D7</text>
<text x="137.4" y="137">SW_Push</text>
<text x="146.8" y="137">-</text>
<text x="147.3" y="135">SW4</text>
<text x="149.5" y="137">Select</text>
<text x="368.3" y="136.8">GND</text>
<text x="59.4" y="141.8">A4/SDA</text>
<text x="59.4" y="139.3">A5/SCL</text>
<text x="90.3" y="139.3">D8</text>
<text x="90.3" y="141.8">D9</text>
<text x="344.2" y="138">+BATT</text>
<text x="19.6" y="145.6">PWR_FLAG</text>
<text x="59.4" y="149.5">A1</text>
<text x="59.4" y="146.9">A2</text>
<text x="59.4" y="144.4">A3</text>
<text x="83.5" y="146.9">D11_MOSI</text>
<text x="83.5" y="149.5">D12_MISO</text>
<text x="85.6" y="144.4">D10_CS</text>
<text x="381" y="149.5">J3</text>
<text x="59.4" y="152">A0</text>
<text x="84.4" y="152">D13_SCK</text>
<text x="137.9" y="153.5">SW_Push</text>
<text x="147.3" y="153.5">-</text>
<text x="148.6" y="151">SW5</text>
<text x="150" y="153.5">Down</text>
<text x="354.9" y="155.8">R14</text>
<text x="381" y="152">Servo</text>
<text x="387.4" y="152">3</text>
<text x="59.4" y="157.1">RAW</text>
<text x="59.4" y="159.6">Vcc</text>
<text x="144" y="159.6">+5V</text>
<text x="354.9" y="158.3">10R</text>
<text x="59.4" y="162.2">GND</text>
<text x="59.4" y="164.7">GND</text>
<text x="59.4" y="167.2">GND</text>
<text x="89.3" y="162.2">DTR</text>
<text x="89.3" y="164.7">TXO</text>
<text x="89.7" y="167.2">RXI</text>
<text x="186.7" y="162.2">R4</text>
<text x="186.7" y="164.7">1K</text>
<text x="196.9" y="162.2">R5</text>
<text x="196.9" y="164.7">1K</text>
<text x="208.3" y="162.2">R6</text>
<text x="208.3" y="164.7">470R</text>
<text x="38.4" y="172.6">100nF</text>
<text x="41.9" y="168.5">C1</text>
<text x="59.4" y="172.3">RESET</text>
<text x="88.9" y="172.3">GND</text>
<text x="89.5" y="169.8">Vcc</text>
<text x="155.4" y="171">GND</text>
<text x="346.7" y="168.5">C8</text>
<text x="346.7" y="171">0.1uF</text>
<text x="354.9" y="171">R15</text>
<text x="354.9" y="173.6">10R</text>
<text x="360" y="171">0.1R</text>
<text x="360.6" y="168.5">R18</text>
<text x="59.4" y="174.9">RESET</text>
<text x="88.9" y="174.9">GND</text>
<text x="139.7" y="179.9">RV1</text>
<text x="139.6" y="182.5">10K</text>
<text x="188" y="180.3">D1</text>
<text x="188" y="182.8">STD</text>
<text x="198.1" y="180.3">D2</text>
<text x="198.1" y="182.8">HV</text>
<text x="209.6" y="180.3">D3</text>
<text x="209.6" y="182.8">ALERT</text>
<text x="36.1" y="187.6">GND</text>
<text x="45" y="187.6">GND</text>
<text x="144" y="197.7">GND</text>
<text x="182.1" y="197.7">GND</text>
<text x="192.3" y="197.7">GND</text>
<text x="203.7" y="197.7">GND</text>
<text x="365" y="192.6">GND</text>
<text x="148.6" y="215.5">MH1</text>
<text x="160" y="215.5">MH2</text>
<text x="171.5" y="215.5">MH3</text>
<text x="182.9" y="215.5">MH4</text>
<text x="193" y="215.5">MH5</text>
<text x="203.2" y="215.5">MH6</text>
<text x="55.1" y="223.1">+5V</text>
<text x="144" y="230.7">GND</text>
<text x="155.4" y="230.7">GND</text>
<text x="166.9" y="230.7">GND</text>
<text x="178.3" y="230.7">GND</text>
<text x="188.5" y="230.7">GND</text>
<text x="198.6" y="230.7">GND</text>
<text x="49.5" y="237.1">C2</text>
<text x="49.5" y="239.6">100nF</text>
<text x="66.5" y="234.5">VCC</text>
<text x="84.6" y="239.6">RES</text>
<text x="85.6" y="237.1">DC</text>
<text x="85.7" y="234.5">CS</text>
<text x="66.5" y="246">GND</text>
<text x="83.6" y="242.2">MOSI</text>
<text x="84.4" y="244.7">SCK</text>
<text x="74.4" y="253.6">OLED1</text>
<text x="43.7" y="259.9">GND</text>
<text x="55.1" y="258.7">GND</text>
</g>
<g font-size="1.3" fill="#0000c2">
<text x="377.3" y="35.4">SERVOS</text>
<text x="100.3" y="253.3">OLED</text>
<text x="100.3" y="255.3">1</text>
<text x="100.3" y="257.4">2</text>
<text x="103.4" y="255.3">GND</text>
<text x="103.4" y="257.4">VCC</text>
<text x="106.3" y="253.3">0.96S</text>
<text x="112.9" y="253.3">SPI</text>
<text x="117.8" y="253.3">-</text>
<text x="120.6" y="253.3">7PIN</text>
<text x="100.3" y="259.4">3</text>
<text x="100.3" y="261.5">4</text>
<text x="100.3" y="263.5">5</text>
<text x="103.4" y="259.4">D0</text>
<text x="103.4" y="261.5">D1</text>
<text x="105.8" y="263.5">RES</text>
<text x="107" y="259.4">(SPI</text>
<text x="112.1" y="259.4">Clock,</text>
<text x="112.1" y="261.5">Data,</text>
<text x="118.2" y="261.5">MOSI)</text>
<text x="119.1" y="259.4">SCK)</text>
<text x="100.3" y="265.6">6</text>
<text x="100.3" y="267.6">7</text>
<text x="103.4" y="265.6">DC</text>
<text x="103.4" y="267.6">SC</text>
</g>
<g font-size="1.3" fill="#0f0f0f">
<text x="311.1" y="40.3">SERVO</text>
<text x="356.9" y="44.1">SERVO-SIG</text>
<text x="337.8" y="80.9">SERVO-SIG</text>
<text x="152.5" y="84.7">RAIL</text>
<text x="157.7" y="84.7">V</text>
<text x="245.1" y="91.1">SDA</text>
<text x="245.1" y="93.6">SCL</text>
<text x="108.7" y="127.9">ALERT-LED</text>
<text x="113.1" y="133">SERVO</text>
<text x="115.7" y="135.5">STD</text>
<text x="40.6" y="140.6">SDA</text>
<text x="40.6" y="138.1">SCL</text>
<text x="116.8" y="138.1">HV</text>
<text x="346.7" y="143.2">SERVO-SIG</text>
<text x="40.6" y="148.2">RAIL</text>
<text x="45.8" y="148.2">V</text>
<text x="183.8" y="147.2" transform="rotate(-90 183.8 147.2)">STD</text>
<text x="194" y="146.1" transform="rotate(-90 194 146.1)">HV</text>
<text x="40.6" y="150.8">POT</text>
<text x="205.4" y="154.2" transform="rotate(-90 205.4 154.2)">ALERT-LED</text>
<text x="157.5" y="180">POT</text>
</g>
<g font-size="1.3" fill="#00c200">
<text x="49.5" y="67">BATT</text>
<text x="86.4" y="78.4">BATT+</text>
</g>
<g font-size="1.3" fill="#ff2426">
<text x="312.4" y="78.4">IN+1</text>
<text x="312.4" y="80.9">IN-1</text>
<text x="312.4" y="88.6">IN-2</text>
<text x="312.4" y="93.6">IN+3</text>
<text x="312.4" y="96.2">IN-3</text>
</g>
<g font-size="1.3" fill="#4c72ff">
<text x="168.6" y="114">BTN-UP</text>
<text x="108.7" y="125.4">BTN-DOWN</text>
<text x="111.4" y="122.8">BTN-UP</text>
<text x="107.3" y="130.5">BTN-SELECT</text>
<text x="165.7" y="130.5">BTN-SELECT</text>
<text x="165.8" y="147">BTN-DOWN</text>
</g>
<g font-size="1.3" fill="#ffc33e">
<text x="108.2" y="143.2">OLED-MOSI</text>
<text x="109.1" y="140.6">OLED-SCK</text>
<text x="109.2" y="145.7">OLED-RES</text>
<text x="110.3" y="148.2">OLED-DC</text>
<text x="110.3" y="150.8">OLED-CS</text>
<text x="97.6" y="233.3">OLED-CS</text>
<text x="96.5" y="238.4">OLED-RES</text>
<text x="97.6" y="235.9">OLED-DC</text>
<text x="95.5" y="241">OLED-MOSI</text>
<text x="96.4" y="243.5">OLED-SCK</text>
</g>
<g font-size="1" fill="#a90000">
<text x="48.3" y="77.2">1+</text>
<text x="58.5" y="77.2">1-</text>
<text x="92.1" y="75.9">1</text>
<text x="91.1" y="83.6">SH1</text>
<text x="92.1" y="78.5">2</text>
<text x="48.3" y="84.8">2+</text>
<text x="58.5" y="84.8">2-</text>
<text x="91.1" y="86.1">SH2</text>
</g>
<g font-size="1" fill="#006464">
<text x="96.3" y="76.9">P</text>
<text x="96.3" y="79.5">N</text>
<text x="96.3" y="84.6">SHIELD</text>
<text x="96.3" y="87.1">SHIELD__1</text>
</g>
</svg>
